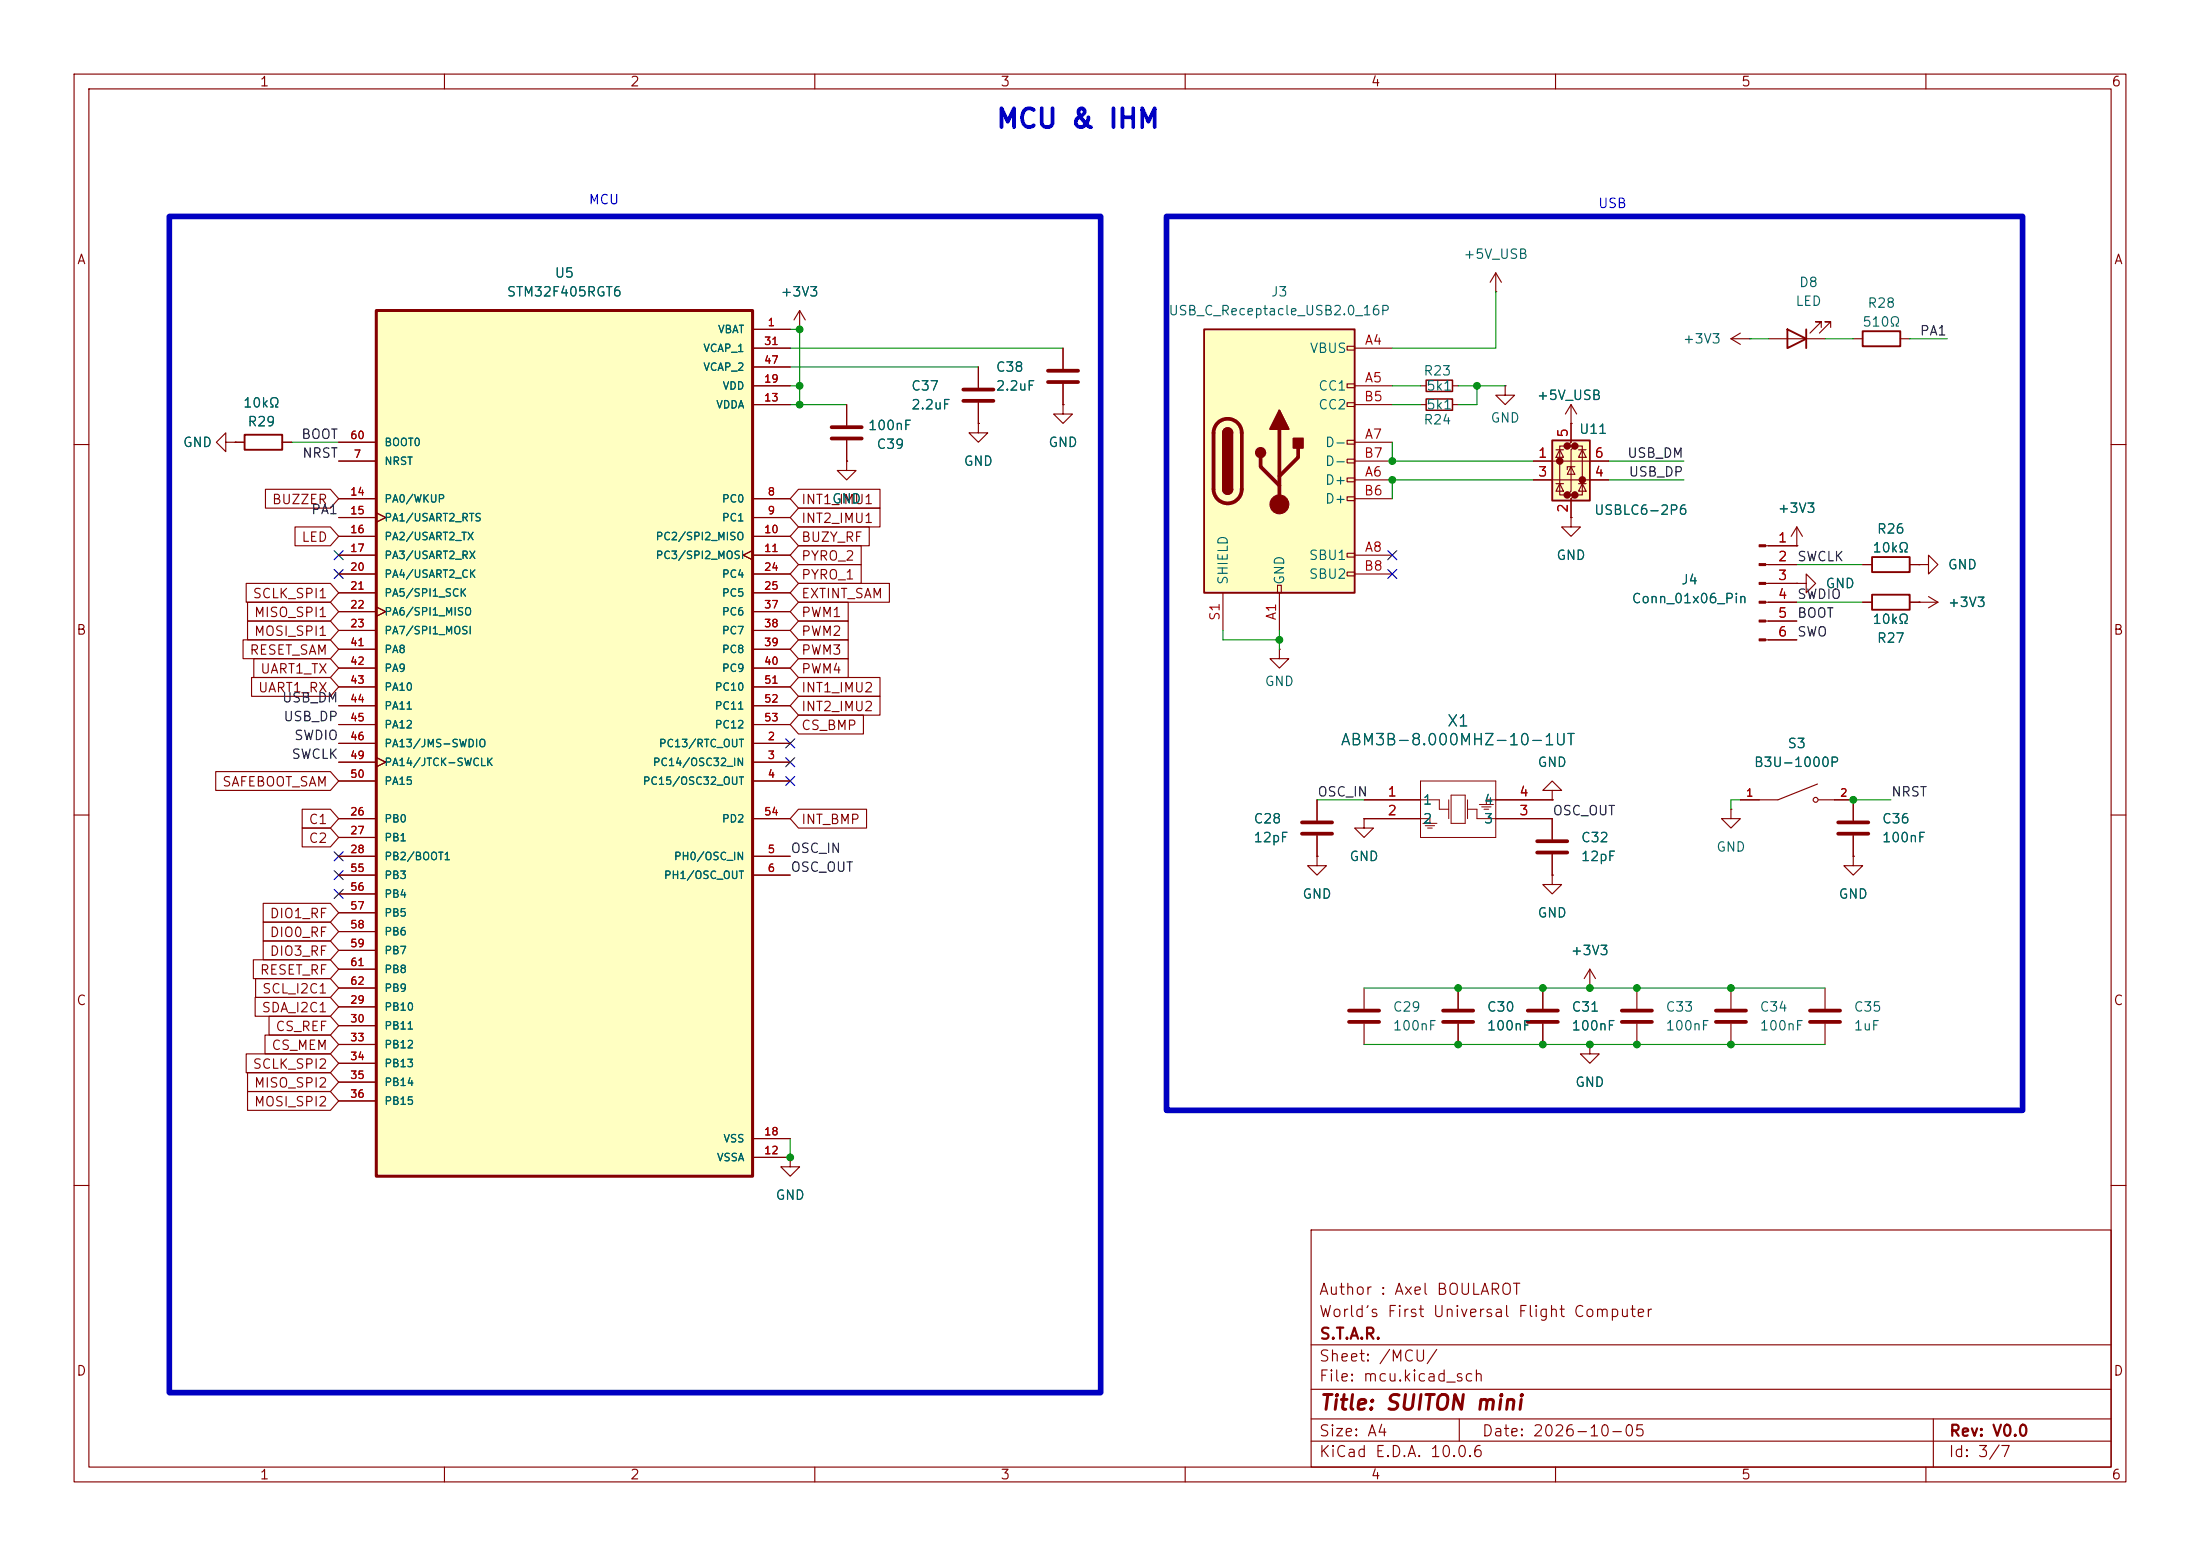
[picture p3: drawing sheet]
<svg xmlns="http://www.w3.org/2000/svg" width="297mm" height="210mm" viewBox="0 0 297 210" stroke-linecap="round" stroke-linejoin="round" font-family="sans-serif">
<g fill="none" stroke="#840000" stroke-width=".15">
<path d="M10 10h277v190h-277zM12 12h273v186h-273zM60 10v2M110 10v2M160 10v2M210 10v2M260 10v2M30.5 59.7v-1.3l-1.3 1.3 1.3 1.3v-1.3h1.2M31.7 59.7h.1M31.7 59.7h1.3M38.1 59.7h1.3M107.9 44.5h.1"/>
<path d="M107.9 41.9l-.7 1.3M107.9 41.9l.8 1.3M107.9 41.9v2.6M132.1 57.2v1.2h1.2l-1.2 1.3-1.3-1.3h1.3M132.1 57.2h.1M191.8 52.1h.7M191.8 54.6h.7M196.1 52.1h.7M196.1 54.6h.7M10 60h2M114.3 62.2v1.3h1.3l-1.3 1.3-1.3-1.3h1.3M114.3 62.2h.1"/>
<path d="M285 60h2M10 110h2M177.8 108v2.7M177.8 112.8v2.8M285 110h2M106.7 156.2v1.3h1.2l-1.2 1.3-1.3-1.3h1.3M106.7 156.2h.1M10 160h2M177 166h108v32h-108zM285 160h2M60 198v2M110 198v2"/>
<path d="M160 198v2M177 194.5h108M177 191.5h108M177 187.5h108M177 181.5h108M197 191.5v3M210 198v2M260 198v2M261 191.5v6.5"/>
</g>
<path d="M175.8 111h4M175.8 112.5h4" fill="none" stroke="#840000" stroke-width=".51"/>
<path d="M192.5 51.3h3.6v1.5h-3.6zM192.5 53.8h3.6v1.6h-3.6z" fill="none" stroke="#840000" stroke-width=".2"/>
<path d="M33 58.7h5.1v2h-5.1z" fill="none" stroke="#840000" stroke-width=".25"/>
<path d="M50.8 41.9h50.8v116.9h-50.8z" fill="#ffffc2"/>
<path d="M50.8 41.9h50.8v116.9h-50.8z" fill="none" stroke="#840000" stroke-width=".41"/>
<g fill="none" stroke="#840000" stroke-width=".15">
<path d="M45.7 59.7h5.1M101.6 44.5h5.1M101.6 54.6h5.1M101.6 52.1h5.1M101.6 47h5.1M101.6 49.5h5.1M45.7 62.2h5.1M45.7 67.3h5.1M45.7 69.9h5.1M45.7 72.4h5.1M45.7 74.9h5.1M45.7 77.5h5.1"/>
<path d="M50.8 69.2l1.3 .7-1.3 .6M101.6 74.3l-1.3 .6 1.3 .7M101.6 67.3h5.1M101.6 69.9h5.1M101.6 72.4h5.1M101.6 74.9h5.1M101.6 77.5h5.1M45.7 80h5.1M45.7 82.6h5.1M45.7 85.1h5.1M45.7 87.6h5.1M45.7 90.2h5.1"/>
<path d="M45.7 92.7h5.1M45.7 95.3h5.1M45.7 97.8h5.1M50.8 81.9l1.3 .7-1.3 .6M101.6 80h5.1M101.6 82.6h5.1M101.6 85.1h5.1M101.6 87.6h5.1M101.6 90.2h5.1M101.6 92.7h5.1M101.6 95.3h5.1M101.6 97.8h5.1"/>
<path d="M45.7 100.3h5.1M45.7 102.9h5.1M45.7 105.4h5.1M45.7 115.6h5.1M45.7 118.1h5.1M45.7 110.5h5.1M45.7 113h5.1M50.8 102.2l1.3 .7-1.3 .6M101.6 100.3h5.1M101.6 102.9h5.1M101.6 105.4h5.1M101.6 115.6h5.1"/>
<path d="M101.6 118.1h5.1M101.6 110.5h5.1M45.7 135.9h5.1M45.7 138.4h5.1M45.7 120.7h5.1M45.7 123.2h5.1M45.7 125.7h5.1M45.7 128.3h5.1M45.7 130.8h5.1M45.7 133.4h5.1M45.7 141h5.1M45.7 143.5h5.1"/>
<path d="M45.7 146.1h5.1M45.7 148.6h5.1M101.6 156.2h5.1M101.6 153.7h5.1"/>
</g>
<path d="M209.5 59.4h5.1v8.2h-5.1z" fill="#ffffc2"/>
<g fill="#840000" stroke="#840000" stroke-width=".51">
<circle cx="210.6" cy="62.2" r=".25"/>
<circle cx="211.6" cy="60.2" r=".25"/>
<circle cx="211.6" cy="66.8" r=".25"/>
<circle cx="212.6" cy="60.2" r=".25"/>
<circle cx="212.6" cy="66.8" r=".25"/>
<circle cx="213.6" cy="64.8" r=".25"/>
</g>
<g fill="none" stroke="#840000" stroke-width=".15">
<path d="M201.9 39.4h.1M201.9 36.8l-.7 1.3M201.9 36.8l.8 1.3M201.9 36.8v2.6M143.5 47v2.8M143.5 51.8v2.8M203.2 52.1v1.2h1.3l-1.3 1.3-1.3-1.3h1.3M203.2 52.1h.1M212.1 54.6v5.1l-.5 .5h1l-.5 .5v5.6l-.5 .5h1l-.5 .5v2.6M212.1 57.2h.1M212.1 54.6l-.8 1.3M212.1 54.6l.8 1.3"/>
<path d="M207 62.2h10.2M207 64.8h10.2M210.1 65.3h1M210.1 60.7h1M210.6 60.7l.5 1h-1zM210.6 65.3l.5 1h-1zM211.6 60.2h-1v6.6h1M212.1 63l.5 1h-1zM212.1 69.9v1.2h1.3l-1.3 1.3-1.3-1.3h1.3M212.1 69.9h.1M212.6 63h-1v.4M212.6 60.2h1v6.6h-1"/>
<path d="M213.1 65.3h1M213.1 60.7h1M213.6 60.7l.5 1h-1zM213.6 65.3l.5 1h-1zM233.7 109.2v1.3h1.2l-1.2 1.3-1.3-1.3h1.3M233.7 109.2h.1M250.2 108v2.7M250.2 112.8v2.8M233.7 133.4v2.7M233.7 138.2v2.8M214.6 141v1.2h1.3l-1.3 1.3-1.2-1.3h1.2M214.6 141h.1"/>
</g>
<path d="M209.5 59.4h5.1v8.2h-5.1z" fill="none" stroke="#840000" stroke-width=".25"/>
<path d="M141.5 50h4M141.5 51.6h4M248.2 111h4M248.2 112.5h4M231.6 136.4h4.1M231.6 137.9h4.1" fill="none" stroke="#840000" stroke-width=".51"/>
<path d="M162.6 44.5h20.3v35.5h-20.3z" fill="#ffffc2"/>
<g fill="none" stroke="#840000" stroke-width=".15">
<path d="M31.7 59.7h.1M31.7 59.7h1.3M38.1 59.7h1.3M45.7 59.7h5.1M101.6 47h5.1M101.6 52.1h5.1M101.6 54.6h5.1M101.6 44.5h5.1M101.6 49.5h5.1M107.9 44.5h.1M114.3 54.6v2.8M114.3 59.4v2.8"/>
<path d="M132.1 57.2h.1M132.1 49.5v2.8M132.1 54.4v2.8M143.5 54.6v1.3h1.3l-1.3 1.3-1.3-1.3h1.3M143.5 54.6h.1M143.5 47v2.8M143.5 51.8v2.8M181.9 46.7h1v.5h-1zM181.9 51.8h1v.5h-1zM181.9 54.4h1v.5h-1zM181.9 59.4h1v.5h-1zM182.9 47h5.1"/>
<path d="M182.9 52.1h5.1M182.9 59.7h5.1M182.9 54.6h5.1M212.1 57.2h.1M212.1 57.2v2.5M233.7 45.7l1.2 .8M233.7 45.7h2.5M234.9 45l-1.2 .7M236.2 45.7h.1M238.8 45.7h7.6M245.9 44.2v-.8h-.8h.8l-1.6 1.6M247.1 44.2v-.8h-.7h.7l-1.5 1.6"/>
<path d="M250.2 45.7h1.3M256.5 45.7h1.3M33.2 78.7h11.4l1.1 1.3-1.1 1.3h-11.4zM35.8 66h8.8l1.1 1.3-1.1 1.3h-8.8zM39.8 71.1h4.8l1.1 1.3-1.1 1.3h-4.8zM45.7 74.9h5.1M45.7 67.3h5.1M45.7 62.2h5.1M45.7 77.5h5.1M45.7 69.9h5.1M45.7 72.4h5.1M50.8 69.2l1.3 .7-1.3 .6"/>
<path d="M101.6 74.3l-1.3 .6 1.3 .7M101.6 74.9h5.1M101.6 67.3h5.1M101.6 77.5h5.1M101.6 69.9h5.1M101.6 72.4h5.1M107.8 66h11v2.6h-11l-1.1-1.3zM107.8 71.1h9.6v2.6h-9.6l-1.1-1.3zM107.8 68.6h11v2.5h-11l-1.1-1.2zM107.8 73.7h8.5v2.5h-8.5l-1.1-1.3zM107.8 78.7h12.3v2.6h-12.3l-1.1-1.3zM107.8 76.2h8.5v2.5h-8.5l-1.1-1.2z"/>
<path d="M114.3 62.2h.1M172.5 79h.5v1h-.5zM181.9 62h1v.5h-1zM181.9 64.5h1v.5h-1zM181.9 67.1h1v.5h-1zM181.9 74.7h1v.5h-1zM181.9 77.2h1v.5h-1zM182.9 64.8h5.1M182.9 74.9h5.1M182.9 67.3h5.1M182.9 62.2h5.1M182.9 77.5h5.1"/>
<path d="M207 64.8h2.5M207 62.2h2.5M212.1 69.9h.1M212.1 67.3v2.6M214.6 64.8h2.6M214.6 62.2h2.6M238.4 73.7h4.2M238.4 76.2h4.2M238.4 78.7h4.2M242.6 73.7h.1M242.6 78.7h1.2v-1.2l1.3 1.2-1.3 1.3v-1.3M242.6 78.7h.1"/>
<path d="M242.6 71.1l-.8 1.3M242.6 71.1l.7 1.3M242.6 71.1v2.6M251.5 76.2h1.2M257.8 76.2h1.3M259.1 76.2h1.2v-1.3l1.3 1.3-1.3 1.3v-1.3M259.1 76.2h.1M32.8 86.4h11.8l1.1 1.2-1.1 1.3h-11.8zM33.4 81.3h11.2l1.1 1.3-1.1 1.2h-11.2zM33.4 83.8h11.2l1.1 1.3-1.1 1.3h-11.2zM34 91.4h10.6l1.1 1.3-1.1 1.3h-10.6zM34.3 88.9h10.3l1.1 1.3-1.1 1.2h-10.3z"/>
<path d="M45.7 80h5.1M45.7 82.6h5.1M45.7 85.1h5.1M45.7 87.6h5.1M45.7 90.2h5.1M45.7 92.7h5.1M45.7 95.3h5.1M45.7 97.8h5.1M50.8 81.9l1.3 .7-1.3 .6M101.6 80h5.1M101.6 82.6h5.1M101.6 85.1h5.1"/>
<path d="M101.6 87.6h5.1M101.6 90.2h5.1M101.6 92.7h5.1M101.6 95.3h5.1M101.6 97.8h5.1M107.8 81.3h6.7v2.5h-6.7l-1.1-1.2zM107.8 88.9h6.7v2.5h-6.7l-1.1-1.2zM107.8 91.4h11v2.6h-11l-1.1-1.3zM107.8 86.4h6.7v2.5h-6.7l-1.1-1.3zM107.8 96.5h8.8v2.6h-8.8l-1.1-1.3zM107.8 94h11v2.5h-11l-1.1-1.2zM107.8 83.8h6.7v2.6h-6.7l-1.1-1.3z"/>
<path d="M165.1 80v5.1M172.7 87.6v1.3h1.3l-1.3 1.3-1.3-1.3h1.3M172.7 87.6h.1M172.7 80v5.1M238.4 81.3h4.2M238.4 83.8h4.2M238.4 86.4h4.2M251.5 81.3h1.2M257.8 81.3h3.8M259.1 81.3h.1M260.3 80.5l1.3 .8M261.6 81.3l-1.3 .7"/>
<path d="M29.1 104.1h15.5l1.1 1.3-1.1 1.3h-15.5zM40.8 109.2h3.8l1.1 1.3-1.1 1.3h-3.8zM40.8 111.8h3.8l1.1 1.2-1.1 1.3h-3.8zM45.7 110.5h5.1M45.7 100.3h5.1M45.7 102.9h5.1M45.7 105.4h5.1M45.7 115.6h5.1M45.7 118.1h5.1M45.7 113h5.1M50.8 102.2l1.3 .7-1.3 .6M101.6 110.5h5.1"/>
<path d="M101.6 100.3h5.1M101.6 102.9h5.1M101.6 105.4h5.1M101.6 115.6h5.1M101.6 118.1h5.1M107.8 109.2h9.2v2.6h-9.2l-1.1-1.3zM177.8 115.6v1.2h1.3l-1.3 1.3-1.3-1.3h1.3M177.8 115.6h.1M177.8 108v2.7M177.8 112.8v2.8M184.1 110.5v1.3h1.3l-1.3 1.2-1.2-1.2h1.2M184.1 110.5h.1"/>
<path d="M184.1 108h7.7M184.1 110.5h7.7M201.9 108h7.6M201.9 110.5h7.6v2.8M209.5 118.1v1.3h1.3l-1.3 1.3-1.2-1.3h1.2M209.5 118.1h.1M209.5 106.7h1.3l-1.3-1.3-1.2 1.3h1.2v1.3M209.5 108h.1M209.5 115.3v2.8M245.4 105.8l-5.4 2.2h-5.1M245.5 108h4.7v2.7M250.2 115.6v1.2h1.3l-1.3 1.3-1.3-1.3h1.3"/>
<path d="M250.2 115.6h.1M250.2 112.8v2.8M34.2 129.5h10.4l1.1 1.3-1.1 1.3h-10.4zM34.4 134.6h10.2l1.1 1.3-1.1 1.3h-10.2zM34.5 132.1h10.1l1.1 1.3-1.1 1.2h-10.1zM35.5 124.5h9.1l1.1 1.2-1.1 1.3h-9.1zM35.5 127h9.1l1.1 1.3-1.1 1.2h-9.1zM35.5 121.9h9.1l1.1 1.3-1.1 1.3h-9.1zM35.8 139.7h8.8l1.1 1.3-1.1 1.2h-8.8zM36.3 137.2h8.3l1.1 1.2-1.1 1.3h-8.3zM45.7 135.9h5.1M45.7 138.4h5.1"/>
<path d="M45.7 120.7h5.1M45.7 123.2h5.1M45.7 125.7h5.1M45.7 128.3h5.1M45.7 130.8h5.1M45.7 133.4h5.1M184.1 133.4v2.7M184.1 138.2v2.8M196.8 133.4v2.7M196.8 138.2v2.8M208.3 133.4v2.7M208.3 138.2v2.8"/>
<path d="M214.6 133.4h.1M214.6 130.8l-.7 1.3M214.6 130.8l.8 1.3M214.6 130.8v2.6M221 133.4v2.7M221 138.2v2.8M246.4 133.4v2.7M246.4 138.2v2.8M33.2 142.2h11.4l1.1 1.3-1.1 1.3h-11.4zM33.4 144.8h11.2l1.1 1.3-1.1 1.2h-11.2zM33.4 147.3h11.2l1.1 1.3-1.1 1.3h-11.2zM45.7 141h5.1"/>
<path d="M45.7 143.5h5.1M45.7 146.1h5.1M45.7 148.6h5.1M101.6 156.2h5.1M101.6 153.7h5.1M106.7 156.2h.1M214.6 141h.1"/>
<circle cx="245.1" cy="108" r=".33"/>
</g>
<path d="M162.6 44.5h20.3v35.5h-20.3zM165.1 58.4a.64 .64 0 0 1 .6-.6 .64 .64 0 0 1 .7 .6M241.3 44.5l2.5 1.2-2.5 1.3zM243.8 44.5v2.5M251.5 44.7h5v2h-5zM165.1 66a.64 .64 0 0 0 .6 .7 .64 .64 0 0 0 .7-.7M252.7 75.2h5.1v2h-5.1zM252.7 80.3h5.1v2h-5.1z" fill="none" stroke="#840000" stroke-width=".25"/>
<g fill="none" stroke="#840000" stroke-width=".51">
<path d="M112.3 59.2h4M112.3 57.7h4M130 52.6h4.1M130 54.1h4.1M164.4 57.1a1.9 1.9 0 0 1 2.1-.4 1.9 1.9 0 0 1 1.1 1.7v7.6a1.91 1.91 0 0 1-1.9 1.9 1.91 1.91 0 0 1-1.9-1.9v-7.6a1.9 1.9 0 0 1 .6-1.3zM172.7 57.9v10.2M170.2 61.7v1.3l2.5 2.5M175.3 60.5v1.2l-2.6 2.6M207.5 113.5h4.1M207.5 115.1h4.1M182.1 136.4h4.1M182.1 137.9h4.1"/>
<path d="M194.8 136.4h4.1M194.8 137.9h4.1M206.2 136.4h4.1M206.2 137.9h4.1M218.9 136.4h4.1M218.9 137.9h4.1M244.3 136.4h4.1M244.3 137.9h4.1"/>
</g>
<g fill="#840000" stroke="#840000" stroke-width=".25">
<path d="M165.1 58.4h1.3v7.6h-1.3z"/>
<path d="M165.3 58a.64 .64 0 0 1 .7-.2 .64 .64 0 0 1 .4 .6h-1.3z"/>
<path d="M165.1 66h1.3a.64 .64 0 0 1-.7 .7 .64 .64 0 0 1-.6-.7z"/>
<path d="M172.7 55.4l1.3 2.5h-2.6z"/>
<path d="M174.6 59.2h1.3v1.3h-1.3z"/>
<circle cx="170.2" cy="61.1" r=".63"/>
</g>
<g fill="#840000" stroke="#840000" stroke-width=".15">
<path d="M237.5 73.5h.9v.3h-.9z"/>
<path d="M237.5 76.1h.9v.2h-.9z"/>
<path d="M237.5 78.6h.9v.3h-.9z"/>
<path d="M237.5 81.2h.9v.2h-.9z"/>
<path d="M237.5 83.7h.9v.2h-.9z"/>
<path d="M237.5 86.2h.9v.3h-.9z"/>
<circle cx="172.7" cy="68.1" r="1.27"/>
</g>
<g fill="none" stroke="#840000" stroke-width=".14">
<path d="M191.8 105.4h10.1v7.6h-10.1zM191.8 110.5h1.2v.6M191.8 108h2.5v1.2h1.3M192.1 111.1h1.9M192.4 111.4h1.3M192.7 111.8h.7M195.6 108v2.5M195.9 107.3h1.9v3.8h-1.9zM198.1 109.2h1.3v1.3h2.5M198.1 108v2.5M199.7 108.6h1.9M200 108.9h1.3"/>
<path d="M200.3 109.2h.7M201.9 108h-1.2v.6"/>
</g>
<g fill="none" stroke="#009600" stroke-width=".15">
<path d="M201.9 39.4v7.6h-13.9M39.4 59.7h6.3M106.7 47h36.8M106.7 44.5h1.2v10.1M106.7 54.6h7.6M106.7 52.1h1.2M106.7 49.5h25.4M188 54.6h3.8M188 52.1h3.8M188 59.7v2.5h19M196.8 52.1h6.4M199.4 52.1v2.5h-2.6"/>
<path d="M236.2 45.7h2.6M246.4 45.7h3.8M257.8 45.7h5.1M207 64.8h-19v2.5M217.2 62.2h10.1M217.2 64.8h10.1M242.6 76.2h8.9M165.1 85.1v1.3h7.6M172.7 85.1v2.5M242.6 81.3h8.9M177.8 108h6.3M234.9 108h-1.2v1.2"/>
<path d="M250.2 108h5.1M184.1 133.4h62.3M106.7 153.7v2.5M184.1 141h62.3"/>
</g>
<g fill="none" stroke="#000084" stroke-width=".15">
<path d="M45.1 74.3l1.2 1.2M45.1 76.9l1.2 1.2M46.3 74.3l-1.2 1.2M46.3 76.9l-1.2 1.2M187.4 74.3l1.2 1.2M187.4 76.9l1.2 1.2M188.6 74.3l-1.2 1.2M188.6 76.9l-1.2 1.2M106.1 99.7l1.2 1.2M107.3 99.7l-1.2 1.2M45.1 117.5l1.2 1.2M45.1 115l1.2 1.2"/>
<path d="M46.3 117.5l-1.2 1.2M46.3 115l-1.2 1.2M106.1 102.3l1.2 1.2M106.1 104.8l1.2 1.2M107.3 102.3l-1.2 1.2M107.3 104.8l-1.2 1.2M45.1 120l1.2 1.3M46.3 120l-1.2 1.3"/>
</g>
<path d="M22.9 29.2h125.7v158.8h-125.7zM157.5 29.2h115.5v120.7h-115.5z" fill="none" stroke="#0000c2" stroke-width=".76"/>
<g fill="#009600" stroke="#009600" stroke-width=".14">
<circle cx="199.4" cy="52.1" r=".46"/>
<circle cx="188" cy="62.2" r=".46"/>
<circle cx="188" cy="64.8" r=".46"/>
<circle cx="106.7" cy="156.2" r=".46"/>
<circle cx="233.7" cy="141" r=".46"/>
<circle cx="233.7" cy="133.4" r=".46"/>
<circle cx="221" cy="141" r=".46"/>
<circle cx="221" cy="133.4" r=".46"/>
<circle cx="214.6" cy="133.4" r=".46"/>
<circle cx="214.6" cy="141" r=".46"/>
<circle cx="208.3" cy="141" r=".46"/>
<circle cx="208.3" cy="133.4" r=".46"/>
<circle cx="250.2" cy="108" r=".46"/>
<circle cx="107.9" cy="44.5" r=".46"/>
<circle cx="107.9" cy="54.6" r=".46"/>
<circle cx="107.9" cy="52.1" r=".46"/>
<circle cx="196.8" cy="141" r=".46"/>
<circle cx="196.8" cy="133.4" r=".46"/>
<circle cx="172.7" cy="86.4" r=".46"/>
</g>
<text font-size="2.5" fill="#0000c2" x="134.3" y="17.9">MCU &amp; IHM</text>
<text font-size="2" fill="#840000" x="178" y="190.8">Title: SUITON mini</text>
<g font-size="1.5" fill="#006464">
<text x="180.9" y="101">ABM3B-8.000MHZ-10-1UT</text>
<text x="195.2" y="98.4">X1</text>
</g>
<g font-size="1.5" fill="#840000">
<text x="178" y="178.1">World’s First Universal Flight Computer</text>
<text x="178" y="175.1">Author : Axel BOULAROT</text>
<text x="178" y="184.1">Sheet: /MCU/</text>
<text x="178" y="181.1">S.T.A.R.</text>
<text x="178" y="186.8">File: mcu.kicad_sch</text>
<text x="178" y="197">KiCad E.D.A. 10.0.6</text>
<text x="178" y="194.2">Size: A4</text>
<text x="200" y="194.2">Date: 2026-10-05</text>
<text x="263" y="197">Id: 3/7</text>
<text x="263" y="194.2">Rev: V0.0</text>
</g>
<g font-size="1.3" fill="#840000">
<text x="35" y="12">1</text>
<text x="85" y="12">2</text>
<text x="135" y="12">3</text>
<text x="185" y="12">4</text>
<text x="235" y="12">5</text>
<text x="285" y="12">6</text>
<text x="10.3" y="36">A</text>
<text x="285.3" y="36">A</text>
<text x="36.6" y="68.4">BUZZER</text>
<text x="108.1" y="68.4">INT1_IMU1</text>
<text x="108.1" y="70.9">INT2_IMU1</text>
<text x="40.6" y="73.4">LED</text>
<text x="108.1" y="73.4">BUZY_RF</text>
<text x="108.1" y="76">PYRO_2</text>
<text x="34" y="81.1">SCLK_SPI1</text>
<text x="34.2" y="83.6">MISO_SPI1</text>
<text x="108.1" y="83.6">PWM1</text>
<text x="108.1" y="81.1">EXTINT_SAM</text>
<text x="108.1" y="78.5">PYRO_1</text>
<text x="10.2" y="86">B</text>
<text x="33.6" y="88.7">RESET_SAM</text>
<text x="34.2" y="86.1">MOSI_SPI1</text>
<text x="108.1" y="88.7">PWM3</text>
<text x="108.1" y="86.1">PWM2</text>
<text x="285.2" y="86">B</text>
<text x="34.8" y="93.8">UART1_RX</text>
<text x="35.1" y="91.2">UART1_TX</text>
<text x="108.1" y="91.2">PWM4</text>
<text x="108.1" y="93.8">INT1_IMU2</text>
<text x="108.1" y="98.8">CS_BMP</text>
<text x="108.1" y="96.3">INT2_IMU2</text>
<text x="29.9" y="106.5">SAFEBOOT_SAM</text>
<text x="41.6" y="111.5">C1</text>
<text x="108.1" y="111.5">INT_BMP</text>
<text x="41.6" y="114.1">C2</text>
<text x="36.3" y="124.2">DIO1_RF</text>
<text x="35" y="131.9">RESET_RF</text>
<text x="36.3" y="126.8">DIO0_RF</text>
<text x="36.3" y="129.3">DIO3_RF</text>
<text x="10.2" y="136">C</text>
<text x="35.2" y="136.9">SDA_I2C1</text>
<text x="35.3" y="134.4">SCL_I2C1</text>
<text x="285.2" y="136">C</text>
<text x="36.6" y="142">CS_MEM</text>
<text x="37.1" y="139.5">CS_REF</text>
<text x="34" y="144.6">SCLK_SPI2</text>
<text x="34.2" y="147.1">MISO_SPI2</text>
<text x="34.2" y="149.6">MOSI_SPI2</text>
<text x="10.2" y="186">D</text>
<text x="285.2" y="186">D</text>
<text x="35" y="200">1</text>
<text x="85" y="200">2</text>
<text x="135" y="200">3</text>
<text x="185" y="200">4</text>
<text x="235" y="200">5</text>
<text x="285" y="200">6</text>
</g>
<g font-size="1.3" fill="#0000c2">
<text x="79.4" y="27.9">MCU</text>
<text x="215.6" y="28.4">USB</text>
</g>
<g font-size="1.3" fill="#006464">
<text x="197.5" y="35.3">+5V_USB</text>
<text x="68.3" y="40.3">STM32F405RGT6</text>
<text x="74.8" y="37.8">U5</text>
<text x="105.3" y="40.3">+3V3</text>
<text x="171.5" y="40.3">J3</text>
<text x="242.3" y="41.6">LED</text>
<text x="242.8" y="39.1">D8</text>
<text x="252" y="41.9">R28</text>
<text x="157.7" y="42.9">USB_C_Receptacle_USB2.0_16P</text>
<text x="176.7" y="48">VBUS</text>
<text x="227.1" y="46.7">+3V3</text>
<text x="251.3" y="44.4">510Ω</text>
<text x="122.9" y="53">C37</text>
<text x="134.4" y="50.5">C38</text>
<text x="134.4" y="53">2.2uF</text>
<text x="177.9" y="53">CC1</text>
<text x="192.1" y="51">R23</text>
<text x="192.5" y="53">5k1</text>
<text x="32.7" y="55.3">10kΩ</text>
<text x="33.3" y="57.9">R29</text>
<text x="117.1" y="58.4">100nF</text>
<text x="122.9" y="55.6">2.2uF</text>
<text x="177.9" y="55.6">CC2</text>
<text x="192.1" y="57.6">R24</text>
<text x="192.5" y="55.6">5k1</text>
<text x="201.1" y="57.4">GND</text>
<text x="207.4" y="54.3">+5V_USB</text>
<text x="213.1" y="58.9">U11</text>
<text x="24.6" y="60.7">GND</text>
<text x="118.2" y="60.9">C39</text>
<text x="130" y="63.2">GND</text>
<text x="141.4" y="60.7">GND</text>
<text x="178.8" y="65.7">D+</text>
<text x="178.8" y="60.7">D-</text>
<text x="178.8" y="63.2">D-</text>
<text x="112.2" y="68.3">GND</text>
<text x="178.8" y="68.3">D+</text>
<text x="215.1" y="69.8">USBLC6-2P6</text>
<text x="239.9" y="69.5">+3V3</text>
<text x="176.6" y="75.9">SBU1</text>
<text x="210" y="75.9">GND</text>
<text x="252.7" y="74.9">10kΩ</text>
<text x="253.3" y="72.3">R26</text>
<text x="262.9" y="77.2">GND</text>
<text x="166.1" y="79" transform="rotate(-90 166.1 79)">SHIELD</text>
<text x="173.7" y="79" transform="rotate(-90 173.7 79)">GND</text>
<text x="176.6" y="78.4">SBU2</text>
<text x="220.2" y="81.7">Conn_01x06_Pin</text>
<text x="226.9" y="79.2">J4</text>
<text x="246.4" y="79.7">GND</text>
<text x="262.9" y="82.2">+3V3</text>
<text x="252.7" y="84.5">10kΩ</text>
<text x="253.3" y="87.1">R27</text>
<text x="170.7" y="92.9">GND</text>
<text x="241.2" y="101.3">S3</text>
<text x="207.5" y="103.8">GND</text>
<text x="236.7" y="103.8">B3U-1000P</text>
<text x="169.1" y="111.5">C28</text>
<text x="169.1" y="114">12pF</text>
<text x="192" y="108.9">1</text>
<text x="192" y="111.5">2</text>
<text x="200.2" y="111.5">3</text>
<text x="200.2" y="108.9">4</text>
<text x="213.3" y="114">C32</text>
<text x="254" y="111.5">C36</text>
<text x="254" y="114">100nF</text>
<text x="182.1" y="116.5">GND</text>
<text x="213.3" y="116.5">12pF</text>
<text x="231.6" y="115.3">GND</text>
<text x="175.7" y="121.6">GND</text>
<text x="207.5" y="124.2">GND</text>
<text x="248.1" y="121.6">GND</text>
<text x="212" y="129.2">+3V3</text>
<text x="187.9" y="136.9">C29</text>
<text x="200.6" y="136.9">C30</text>
<text x="212.1" y="136.9">C31</text>
<text x="224.8" y="136.9">C33</text>
<text x="237.5" y="136.9">C34</text>
<text x="250.2" y="136.9">C35</text>
<text x="187.9" y="139.4">100nF</text>
<text x="200.6" y="139.4">100nF</text>
<text x="212.1" y="139.4">100nF</text>
<text x="224.8" y="139.4">100nF</text>
<text x="237.5" y="139.4">100nF</text>
<text x="250.2" y="139.4">1uF</text>
<text x="212.6" y="147">GND</text>
<text x="104.6" y="162.3">GND</text>
</g>
<g font-size="1.3" fill="#a90000">
<text x="184.1" y="46.9">A4</text>
<text x="184.1" y="51.9">A5</text>
<text x="184.1" y="54.5">B5</text>
<text x="184.1" y="59.6">A7</text>
<text x="212" y="59.2" transform="rotate(-90 212 59.2)">5</text>
<text x="184.1" y="62.1">B7</text>
<text x="184.1" y="64.6">A6</text>
<text x="207.5" y="62.1">1</text>
<text x="207.5" y="64.6">3</text>
<text x="215.2" y="64.6">4</text>
<text x="215.2" y="62.1">6</text>
<text x="184.1" y="67.2">B6</text>
<text x="212" y="69.3" transform="rotate(-90 212 69.3)">2</text>
<text x="184.1" y="77.3">B8</text>
<text x="184.1" y="74.8">A8</text>
<text x="239.9" y="73.5">1</text>
<text x="239.9" y="76.1">2</text>
<text x="165" y="83.9" transform="rotate(-90 165 83.9)">S1</text>
<text x="172.6" y="83.8" transform="rotate(-90 172.6 83.8)">A1</text>
<text x="239.9" y="78.6">3</text>
<text x="239.9" y="81.1">4</text>
<text x="239.9" y="83.7">5</text>
<text x="239.9" y="86.2">6</text>
<text x="187.2" y="107.8">1</text>
<text x="205" y="107.8">4</text>
<text x="187.2" y="110.4">2</text>
<text x="205" y="110.4">3</text>
</g>
<g font-size="1.3" fill="#0f0f0f">
<text x="259.1" y="45.6">PA1</text>
<text x="40.6" y="59.6">BOOT</text>
<text x="40.7" y="62.1">NRST</text>
<text x="219.6" y="62.1">USB_DM</text>
<text x="219.8" y="64.6">USB_DP</text>
<text x="41.9" y="69.7">PA1</text>
<text x="242.5" y="76.1">SWCLK</text>
<text x="242.5" y="81.2">SWDIO</text>
<text x="242.5" y="83.7">BOOT</text>
<text x="242.5" y="86.2">SWO</text>
<text x="38" y="95.1">USB_DM</text>
<text x="38.2" y="97.7">USB_DP</text>
<text x="39.6" y="100.2">SWDIO</text>
<text x="39.3" y="102.7">SWCLK</text>
<text x="177.8" y="107.8">OSC_IN</text>
<text x="255.2" y="107.8">NRST</text>
<text x="209.5" y="110.4">OSC_OUT</text>
<text x="106.7" y="118">OSC_OUT</text>
<text x="106.7" y="115.4">OSC_IN</text>
</g>
<g font-size="1" fill="#006464">
<text x="94.9" y="47.8">VCAP_1</text>
<text x="96.9" y="45.2">VBAT</text>
<text x="94.9" y="50.3">VCAP_2</text>
<text x="97.5" y="52.8">VDD</text>
<text x="96.6" y="55.4">VDDA</text>
<text x="51.8" y="63">NRST</text>
<text x="51.8" y="60.5">BOOT0</text>
<text x="51.8" y="68.1">PA0/WKUP</text>
<text x="51.8" y="70.6">PA1/USART2_RTS</text>
<text x="97.4" y="68.1">PC0</text>
<text x="97.4" y="70.6">PC1</text>
<text x="51.8" y="73.2">PA2/USART2_TX</text>
<text x="51.8" y="75.7">PA3/USART2_RX</text>
<text x="88.4" y="73.2">PC2/SPI2_MISO</text>
<text x="88.4" y="75.7">PC3/SPI2_MOSI</text>
<text x="51.8" y="78.2">PA4/USART2_CK</text>
<text x="51.8" y="80.8">PA5/SPI1_SCK</text>
<text x="51.8" y="83.3">PA6/SPI1_MISO</text>
<text x="97.4" y="78.2">PC4</text>
<text x="97.4" y="80.8">PC5</text>
<text x="97.4" y="83.3">PC6</text>
<text x="51.8" y="85.9">PA7/SPI1_MOSI</text>
<text x="51.8" y="88.4">PA8</text>
<text x="97.4" y="85.9">PC7</text>
<text x="97.4" y="88.4">PC8</text>
<text x="51.8" y="90.9">PA9</text>
<text x="51.8" y="93.5">PA10</text>
<text x="96.4" y="93.5">PC10</text>
<text x="97.4" y="90.9">PC9</text>
<text x="51.8" y="96">PA11</text>
<text x="51.8" y="98.6">PA12</text>
<text x="51.8" y="101.1">PA13/JMS-SWDIO</text>
<text x="88.9" y="101.1">PC13/RTC_OUT</text>
<text x="96.4" y="96">PC11</text>
<text x="96.4" y="98.6">PC12</text>
<text x="51.8" y="103.6">PA14/JTCK-SWCLK</text>
<text x="51.8" y="106.2">PA15</text>
<text x="86.7" y="106.2">PC15/OSC32_OUT</text>
<text x="88" y="103.6">PC14/OSC32_IN</text>
<text x="51.8" y="111.3">PB0</text>
<text x="51.8" y="113.8">PB1</text>
<text x="97.4" y="111.3">PD2</text>
<text x="51.8" y="116.3">PB2/BOOT1</text>
<text x="51.8" y="118.9">PB3</text>
<text x="89.5" y="118.9">PH1/OSC_OUT</text>
<text x="90.9" y="116.3">PH0/OSC_IN</text>
<text x="51.8" y="121.4">PB4</text>
<text x="51.8" y="124">PB5</text>
<text x="51.8" y="126.5">PB6</text>
<text x="51.8" y="129">PB7</text>
<text x="51.8" y="131.6">PB8</text>
<text x="51.8" y="136.7">PB10</text>
<text x="51.8" y="134.1">PB9</text>
<text x="51.8" y="139.2">PB11</text>
<text x="51.8" y="141.7">PB12</text>
<text x="51.8" y="144.3">PB13</text>
<text x="51.8" y="146.8">PB14</text>
<text x="51.8" y="149.4">PB15</text>
<text x="97.6" y="154.4">VSS</text>
<text x="96.7" y="157">VSSA</text>
</g>
<g font-size="1" fill="#a90000">
<text x="103.1" y="46.8">31</text>
<text x="103.6" y="44.3">1</text>
<text x="103.1" y="51.9">19</text>
<text x="103.1" y="49.3">47</text>
<text x="47.2" y="59.5">60</text>
<text x="103.1" y="54.4">13</text>
<text x="47.7" y="62">7</text>
<text x="47.2" y="67.1">14</text>
<text x="47.2" y="69.7">15</text>
<text x="103.6" y="67.1">8</text>
<text x="103.6" y="69.7">9</text>
<text x="47.2" y="72.2">16</text>
<text x="47.2" y="74.7">17</text>
<text x="47.2" y="77.3">20</text>
<text x="103.1" y="72.2">10</text>
<text x="103.1" y="74.7">11</text>
<text x="103.1" y="77.3">24</text>
<text x="47.2" y="79.8">21</text>
<text x="47.2" y="82.4">22</text>
<text x="103.1" y="79.8">25</text>
<text x="103.1" y="82.4">37</text>
<text x="47.2" y="84.9">23</text>
<text x="47.2" y="87.4">41</text>
<text x="47.2" y="90">42</text>
<text x="103.1" y="84.9">38</text>
<text x="103.1" y="87.4">39</text>
<text x="103.1" y="90">40</text>
<text x="47.2" y="92.5">43</text>
<text x="47.2" y="95.1">44</text>
<text x="103.1" y="92.5">51</text>
<text x="103.1" y="95.1">52</text>
<text x="47.2" y="97.6">45</text>
<text x="47.2" y="100.1">46</text>
<text x="103.1" y="97.6">53</text>
<text x="103.6" y="100.1">2</text>
<text x="47.2" y="102.7">49</text>
<text x="47.2" y="105.2">50</text>
<text x="103.6" y="102.7">3</text>
<text x="103.6" y="105.2">4</text>
<text x="235.6" y="107.8">1</text>
<text x="248.3" y="107.8">2</text>
<text x="47.2" y="110.3">26</text>
<text x="47.2" y="112.8">27</text>
<text x="103.1" y="110.3">54</text>
<text x="47.2" y="115.4">28</text>
<text x="47.2" y="117.9">55</text>
<text x="103.6" y="115.4">5</text>
<text x="103.6" y="117.9">6</text>
<text x="47.2" y="120.5">56</text>
<text x="47.2" y="123">57</text>
<text x="47.2" y="125.5">58</text>
<text x="47.2" y="128.1">59</text>
<text x="47.2" y="130.6">61</text>
<text x="47.2" y="135.7">29</text>
<text x="47.2" y="133.2">62</text>
<text x="47.2" y="138.2">30</text>
<text x="47.2" y="140.8">33</text>
<text x="47.2" y="143.3">34</text>
<text x="47.2" y="145.9">35</text>
<text x="47.2" y="148.4">36</text>
<text x="103.1" y="153.5">18</text>
<text x="103.1" y="156">12</text>
</g>
</svg>
